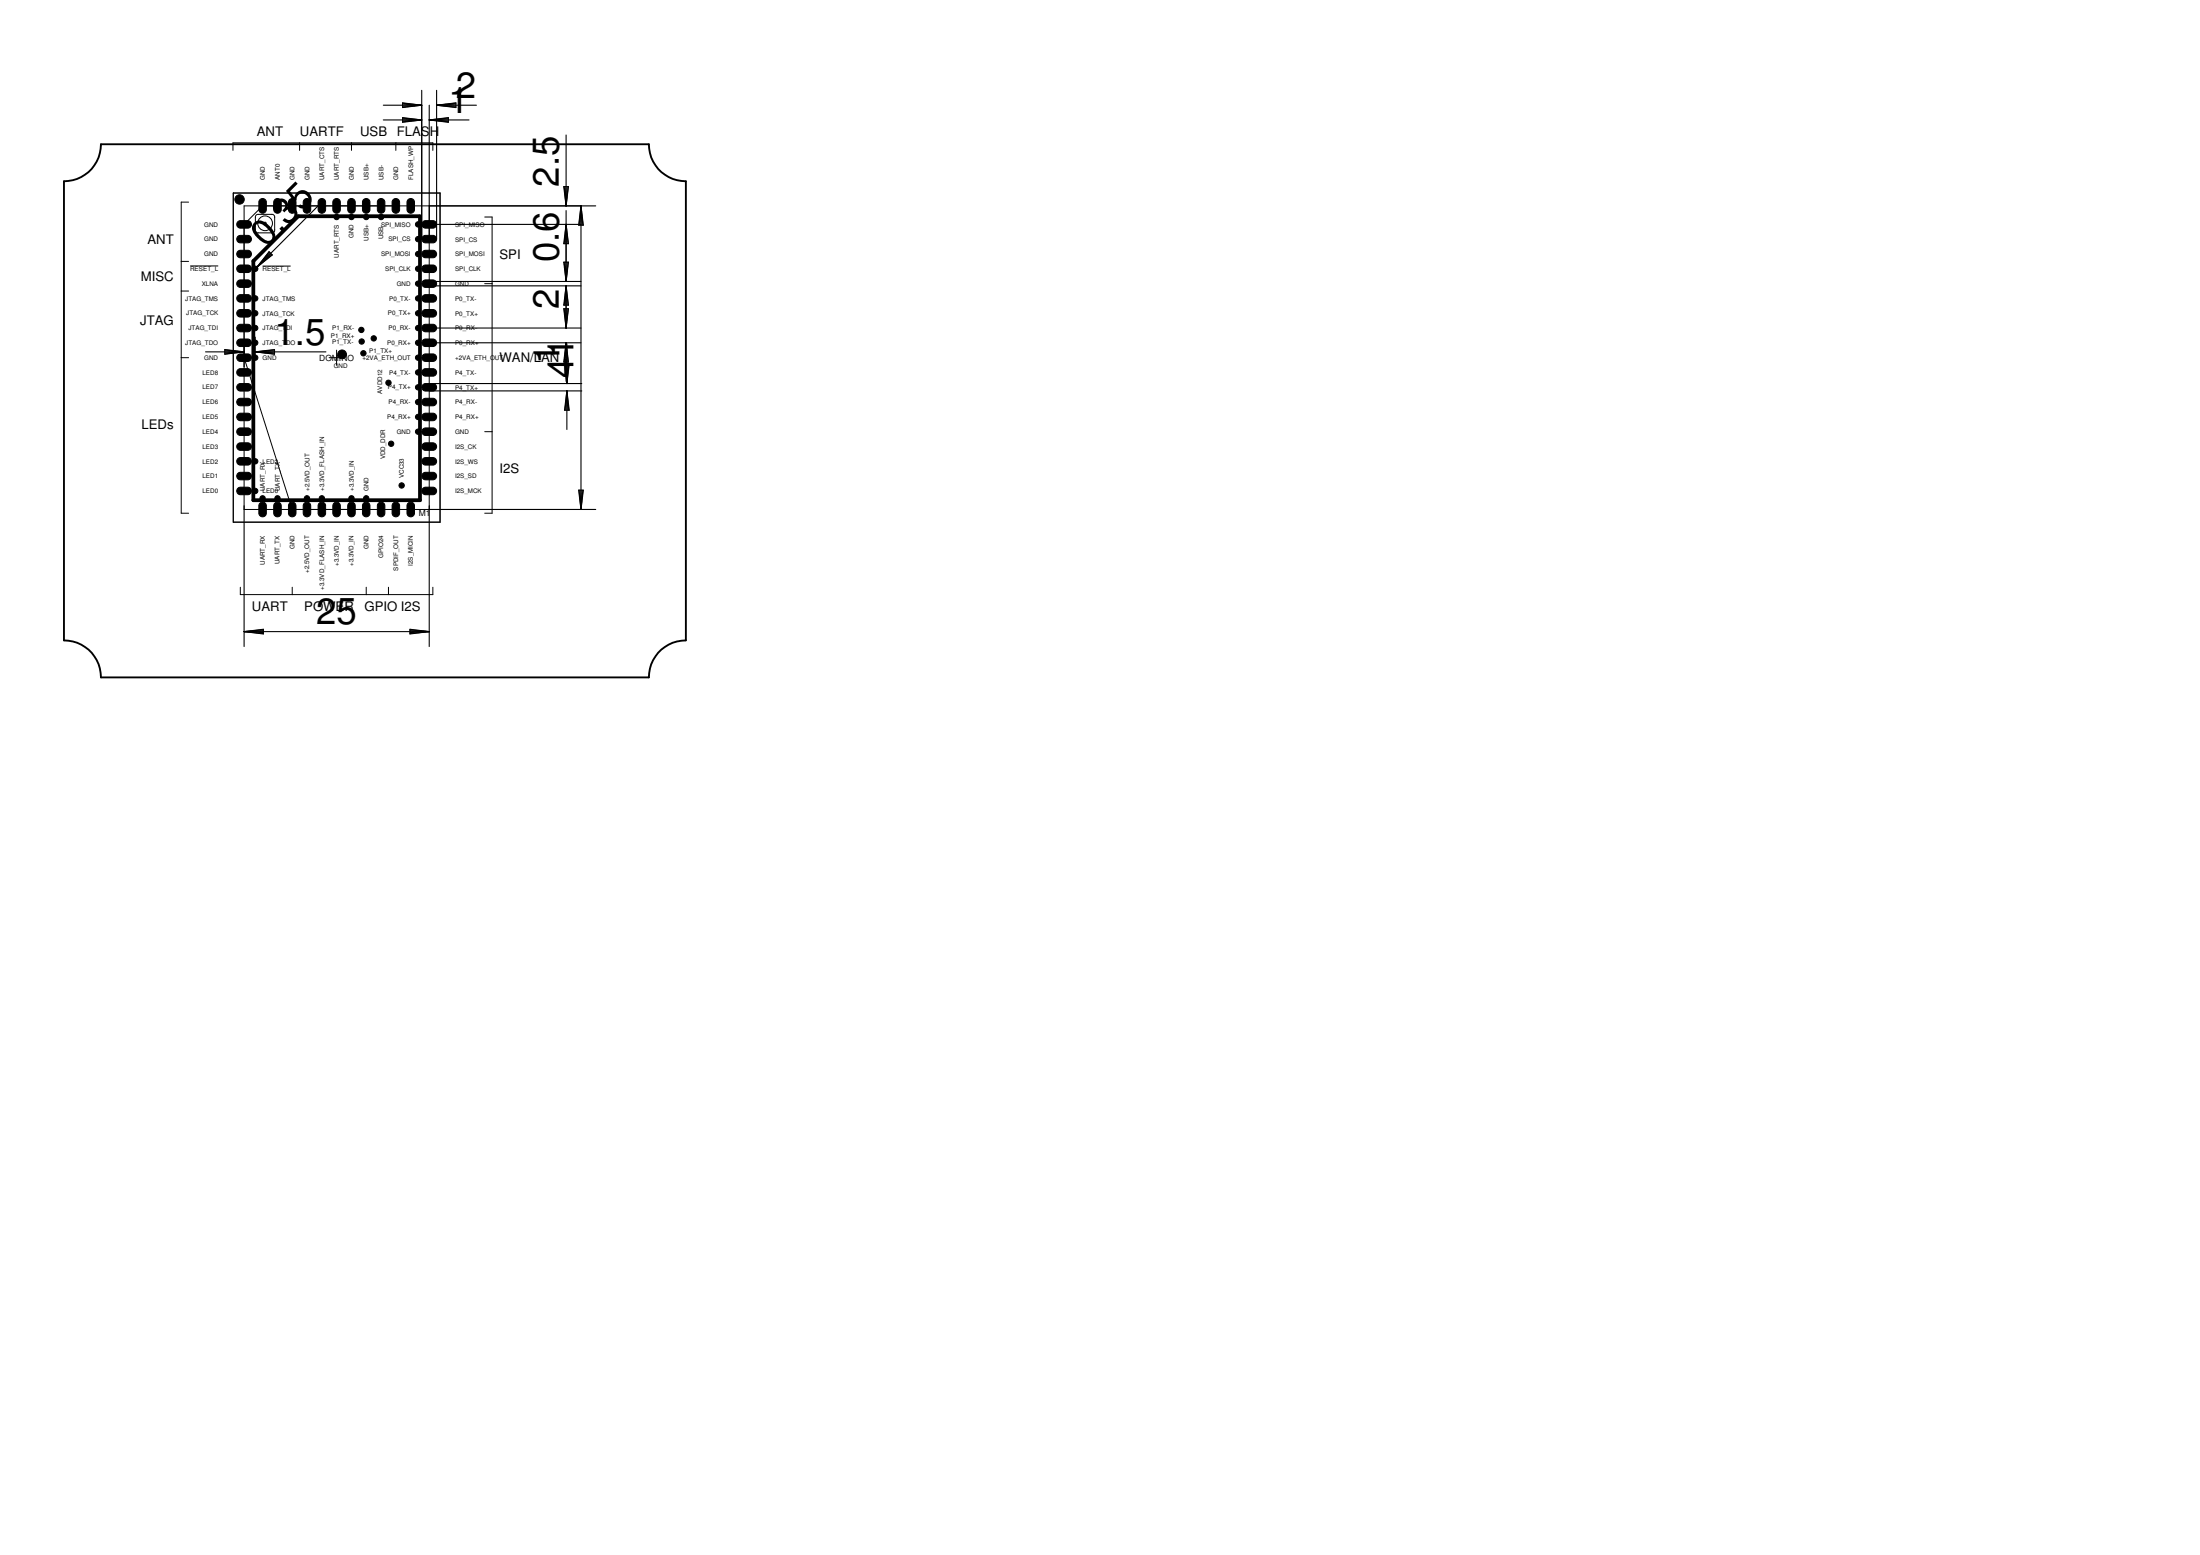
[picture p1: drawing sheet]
<svg xmlns="http://www.w3.org/2000/svg" width="297mm" height="210mm" viewBox="0 0 297 210" stroke-linecap="round" stroke-linejoin="round" font-family="sans-serif">
<g fill="#000" stroke="#000" stroke-width=".14">
<path d="M32.2 29.9l1.3-.1a.51 .51 0 0 1 .5 .5 .51 .51 0 0 1-.5 .5h-1a.51 .51 0 0 1-.5-.4 .51 .51 0 0 1 .2-.5z" fill-rule="evenodd"/>
<path d="M32.2 31.8h1.3a.51 .51 0 0 1 .5 .5 .51 .51 0 0 1-.5 .5h-1a.51 .51 0 0 1-.5-.4 .51 .51 0 0 1 .2-.6z" fill-rule="evenodd"/>
<path d="M32.2 33.9l1.3-.1a.51 .51 0 0 1 .5 .5 .51 .51 0 0 1-.5 .5h-1a.51 .51 0 0 1-.5-.4 .51 .51 0 0 1 .2-.5z" fill-rule="evenodd"/>
<path d="M32.2 35.8h1.3a.51 .51 0 0 1 .5 .5 .51 .51 0 0 1-.5 .5h-1a.51 .51 0 0 1-.5-.4 .51 .51 0 0 1 .2-.6z" fill-rule="evenodd"/>
<path d="M32.2 37.9l1.3-.1a.51 .51 0 0 1 .5 .5 .51 .51 0 0 1-.5 .5h-1a.51 .51 0 0 1-.5-.4 .51 .51 0 0 1 .2-.5z" fill-rule="evenodd"/>
<path d="M35 27a.51 .51 0 0 1 .6-.2 .51 .51 0 0 1 .4 .5v1a.51 .51 0 0 1-.5 .5 .51 .51 0 0 1-.6-.5z" fill-rule="evenodd"/>
<path d="M37 27a.51 .51 0 0 1 .6-.2 .51 .51 0 0 1 .4 .5v1a.51 .51 0 0 1-.5 .5 .51 .51 0 0 1-.5-.5z" fill-rule="evenodd"/>
<path d="M39 27a.51 .51 0 0 1 .6-.2 .51 .51 0 0 1 .4 .5v1a.51 .51 0 0 1-.5 .5 .51 .51 0 0 1-.6-.5z" fill-rule="evenodd"/>
<path d="M41 27a.51 .51 0 0 1 .6-.2 .51 .51 0 0 1 .4 .5v1a.51 .51 0 0 1-.6 .5 .51 .51 0 0 1-.5-.5z" fill-rule="evenodd"/>
<path d="M43 27a.51 .51 0 0 1 .6-.2 .51 .51 0 0 1 .4 .5v1a.51 .51 0 0 1-.5 .5 .51 .51 0 0 1-.6-.5z" fill-rule="evenodd"/>
<path d="M45 27a.51 .51 0 0 1 .6-.2 .51 .51 0 0 1 .4 .5v1a.51 .51 0 0 1-.6 .5 .51 .51 0 0 1-.5-.5z" fill-rule="evenodd"/>
<path d="M47 27a.51 .51 0 0 1 .6-.2 .51 .51 0 0 1 .4 .5v1a.51 .51 0 0 1-.5 .5 .51 .51 0 0 1-.6-.5z" fill-rule="evenodd"/>
<path d="M49 27a.51 .51 0 0 1 .6-.2 .51 .51 0 0 1 .4 .5v1a.51 .51 0 0 1-.6 .5 .51 .51 0 0 1-.5-.5z" fill-rule="evenodd"/>
<path d="M51 27a.51 .51 0 0 1 .6-.2 .51 .51 0 0 1 .4 .5v1a.51 .51 0 0 1-.5 .5 .51 .51 0 0 1-.6-.5z" fill-rule="evenodd"/>
<path d="M53 27a.51 .51 0 0 1 .6-.2 .51 .51 0 0 1 .4 .5v1a.51 .51 0 0 1-.6 .5 .51 .51 0 0 1-.5-.5z" fill-rule="evenodd"/>
<path d="M55 27a.51 .51 0 0 1 .6-.2 .51 .51 0 0 1 .4 .5v1a.51 .51 0 0 1-.5 .5 .51 .51 0 0 1-.6-.5z" fill-rule="evenodd"/>
<path d="M57.2 37.9l1.3-.1a.51 .51 0 0 1 .4 .5 .51 .51 0 0 1-.4 .5h-1a.51 .51 0 0 1-.5-.4 .51 .51 0 0 1 .2-.5z" fill-rule="evenodd"/>
<path d="M57.2 35.8h1.3a.51 .51 0 0 1 .4 .5 .51 .51 0 0 1-.4 .5h-1a.51 .51 0 0 1-.5-.4 .51 .51 0 0 1 .2-.6z" fill-rule="evenodd"/>
<path d="M57.2 33.9l1.3-.1a.51 .51 0 0 1 .4 .5 .51 .51 0 0 1-.4 .5h-1a.51 .51 0 0 1-.5-.4 .51 .51 0 0 1 .2-.5z" fill-rule="evenodd"/>
<path d="M57.2 31.8h1.3a.51 .51 0 0 1 .4 .5 .51 .51 0 0 1-.4 .5h-1a.51 .51 0 0 1-.5-.4 .51 .51 0 0 1 .2-.6z" fill-rule="evenodd"/>
<path d="M57.2 29.9l1.3-.1a.51 .51 0 0 1 .4 .5 .51 .51 0 0 1-.4 .5h-1a.51 .51 0 0 1-.5-.4 .51 .51 0 0 1 .2-.5z" fill-rule="evenodd"/>
<path d="M32.2 39.8h1.3a.51 .51 0 0 1 .5 .5 .51 .51 0 0 1-.5 .5h-1a.51 .51 0 0 1-.5-.4 .51 .51 0 0 1 .2-.6z" fill-rule="evenodd"/>
<path d="M32.2 41.9l1.3-.1a.51 .51 0 0 1 .5 .5 .51 .51 0 0 1-.5 .5h-1a.51 .51 0 0 1-.5-.4 .51 .51 0 0 1 .2-.5z" fill-rule="evenodd"/>
<path d="M32.2 43.8h1.3a.51 .51 0 0 1 .5 .5 .51 .51 0 0 1-.5 .5h-1a.51 .51 0 0 1-.5-.4 .51 .51 0 0 1 .2-.6z" fill-rule="evenodd"/>
<path d="M32.2 45.8h1.3a.51 .51 0 0 1 .5 .5 .51 .51 0 0 1-.5 .5h-1a.51 .51 0 0 1-.5-.4 .51 .51 0 0 1 .2-.6z" fill-rule="evenodd"/>
<path d="M32.2 47.8h1.3a.51 .51 0 0 1 .5 .5 .51 .51 0 0 1-.5 .5h-1a.51 .51 0 0 1-.5-.4 .51 .51 0 0 1 .2-.6z" fill-rule="evenodd"/>
<path d="M32.2 49.8h1.3a.51 .51 0 0 1 .5 .5 .51 .51 0 0 1-.5 .5h-1a.51 .51 0 0 1-.5-.4 .51 .51 0 0 1 .2-.6z" fill-rule="evenodd"/>
<path d="M32.2 51.8h1.3a.51 .51 0 0 1 .5 .5 .51 .51 0 0 1-.5 .5h-1a.51 .51 0 0 1-.5-.4 .51 .51 0 0 1 .2-.6z" fill-rule="evenodd"/>
<path d="M32.2 53.8h1.3a.51 .51 0 0 1 .5 .5 .51 .51 0 0 1-.5 .5h-1a.51 .51 0 0 1-.5-.4 .51 .51 0 0 1 .2-.6z" fill-rule="evenodd"/>
<path d="M32.2 55.8h1.3a.51 .51 0 0 1 .5 .5 .51 .51 0 0 1-.5 .5h-1a.51 .51 0 0 1-.5-.4 .51 .51 0 0 1 .2-.6z" fill-rule="evenodd"/>
<path d="M32.2 57.8h1.3a.51 .51 0 0 1 .5 .5 .51 .51 0 0 1-.5 .5h-1a.51 .51 0 0 1-.5-.4 .51 .51 0 0 1 .2-.6z" fill-rule="evenodd"/>
<path d="M57.2 57.8h1.3a.51 .51 0 0 1 .4 .5 .51 .51 0 0 1-.4 .5h-1a.51 .51 0 0 1-.5-.4 .51 .51 0 0 1 .2-.6z" fill-rule="evenodd"/>
<path d="M57.2 55.8h1.3a.51 .51 0 0 1 .4 .5 .51 .51 0 0 1-.4 .5h-1a.51 .51 0 0 1-.5-.4 .51 .51 0 0 1 .2-.6z" fill-rule="evenodd"/>
<path d="M57.2 53.8h1.3a.51 .51 0 0 1 .4 .5 .51 .51 0 0 1-.4 .5h-1a.51 .51 0 0 1-.5-.4 .51 .51 0 0 1 .2-.6z" fill-rule="evenodd"/>
<path d="M57.2 51.8h1.3a.51 .51 0 0 1 .4 .5 .51 .51 0 0 1-.4 .5h-1a.51 .51 0 0 1-.5-.4 .51 .51 0 0 1 .2-.6z" fill-rule="evenodd"/>
<path d="M57.2 49.8h1.3a.51 .51 0 0 1 .4 .5 .51 .51 0 0 1-.4 .5h-1a.51 .51 0 0 1-.5-.4 .51 .51 0 0 1 .2-.6z" fill-rule="evenodd"/>
<path d="M57.2 47.8h1.3a.51 .51 0 0 1 .4 .5 .51 .51 0 0 1-.4 .5h-1a.51 .51 0 0 1-.5-.4 .51 .51 0 0 1 .2-.6z" fill-rule="evenodd"/>
<path d="M57.2 45.8h1.3a.51 .51 0 0 1 .4 .5 .51 .51 0 0 1-.4 .5h-1a.51 .51 0 0 1-.5-.4 .51 .51 0 0 1 .2-.6z" fill-rule="evenodd"/>
<path d="M57.2 43.8h1.3a.51 .51 0 0 1 .4 .5 .51 .51 0 0 1-.4 .5h-1a.51 .51 0 0 1-.5-.4 .51 .51 0 0 1 .2-.6z" fill-rule="evenodd"/>
<path d="M57.2 41.9l1.3-.1a.51 .51 0 0 1 .4 .5 .51 .51 0 0 1-.4 .5h-1a.51 .51 0 0 1-.5-.4 .51 .51 0 0 1 .2-.5z" fill-rule="evenodd"/>
<path d="M57.2 39.8h1.3a.51 .51 0 0 1 .4 .5 .51 .51 0 0 1-.4 .5h-1a.51 .51 0 0 1-.5-.4 .51 .51 0 0 1 .2-.6z" fill-rule="evenodd"/>
<path d="M32.2 59.8h1.3a.51 .51 0 0 1 .5 .5 .51 .51 0 0 1-.5 .5h-1a.51 .51 0 0 1-.5-.4 .51 .51 0 0 1 .2-.6z" fill-rule="evenodd"/>
<path d="M32.2 61.8h1.3a.51 .51 0 0 1 .5 .5 .51 .51 0 0 1-.5 .5h-1a.51 .51 0 0 1-.5-.4 .51 .51 0 0 1 .2-.6z" fill-rule="evenodd"/>
<path d="M32.2 63.8h1.3a.51 .51 0 0 1 .5 .5 .51 .51 0 0 1-.5 .5h-1a.51 .51 0 0 1-.5-.4 .51 .51 0 0 1 .2-.6z" fill-rule="evenodd"/>
<path d="M32.2 65.8h1.3a.51 .51 0 0 1 .5 .5 .51 .51 0 0 1-.5 .5h-1a.51 .51 0 0 1-.5-.4 .51 .51 0 0 1 .2-.6z" fill-rule="evenodd"/>
<path d="M35 68a.51 .51 0 0 1 .6-.2 .51 .51 0 0 1 .4 .5v1a.51 .51 0 0 1-.5 .5 .51 .51 0 0 1-.6-.5z" fill-rule="evenodd"/>
<path d="M37 68a.51 .51 0 0 1 .6-.2 .51 .51 0 0 1 .4 .5v1a.51 .51 0 0 1-.5 .5 .51 .51 0 0 1-.5-.5z" fill-rule="evenodd"/>
<path d="M39 68a.51 .51 0 0 1 .6-.2 .51 .51 0 0 1 .4 .5v1a.51 .51 0 0 1-.5 .5 .51 .51 0 0 1-.6-.5z" fill-rule="evenodd"/>
<path d="M41 68a.51 .51 0 0 1 .6-.2 .51 .51 0 0 1 .4 .5v1a.51 .51 0 0 1-.6 .5 .51 .51 0 0 1-.5-.5z" fill-rule="evenodd"/>
<path d="M43 68a.51 .51 0 0 1 .6-.2 .51 .51 0 0 1 .4 .5v1a.51 .51 0 0 1-.5 .5 .51 .51 0 0 1-.6-.5z" fill-rule="evenodd"/>
<path d="M45 68a.51 .51 0 0 1 .6-.2 .51 .51 0 0 1 .4 .5v1a.51 .51 0 0 1-.6 .5 .51 .51 0 0 1-.5-.5z" fill-rule="evenodd"/>
<path d="M47 68a.51 .51 0 0 1 .6-.2 .51 .51 0 0 1 .4 .5v1a.51 .51 0 0 1-.5 .5 .51 .51 0 0 1-.6-.5z" fill-rule="evenodd"/>
<path d="M49 68a.51 .51 0 0 1 .6-.2 .51 .51 0 0 1 .4 .5v1a.51 .51 0 0 1-.6 .5 .51 .51 0 0 1-.5-.5z" fill-rule="evenodd"/>
<path d="M51 68a.51 .51 0 0 1 .6-.2 .51 .51 0 0 1 .4 .5v1a.51 .51 0 0 1-.5 .5 .51 .51 0 0 1-.6-.5z" fill-rule="evenodd"/>
<path d="M53 68a.51 .51 0 0 1 .6-.2 .51 .51 0 0 1 .4 .5v1a.51 .51 0 0 1-.6 .5 .51 .51 0 0 1-.5-.5z" fill-rule="evenodd"/>
<path d="M55 68a.51 .51 0 0 1 .6-.2 .51 .51 0 0 1 .4 .5v1a.51 .51 0 0 1-.5 .5 .51 .51 0 0 1-.6-.5z" fill-rule="evenodd"/>
<path d="M57.2 65.8h1.3a.51 .51 0 0 1 .4 .5 .51 .51 0 0 1-.4 .5h-1a.51 .51 0 0 1-.5-.4 .51 .51 0 0 1 .2-.6z" fill-rule="evenodd"/>
<path d="M57.2 63.8h1.3a.51 .51 0 0 1 .4 .5 .51 .51 0 0 1-.4 .5h-1a.51 .51 0 0 1-.5-.4 .51 .51 0 0 1 .2-.6z" fill-rule="evenodd"/>
<path d="M57.2 61.8h1.3a.51 .51 0 0 1 .4 .5 .51 .51 0 0 1-.4 .5h-1a.51 .51 0 0 1-.5-.4 .51 .51 0 0 1 .2-.6z" fill-rule="evenodd"/>
<path d="M57.2 59.8h1.3a.51 .51 0 0 1 .4 .5 .51 .51 0 0 1-.4 .5h-1a.51 .51 0 0 1-.5-.4 .51 .51 0 0 1 .2-.6z" fill-rule="evenodd"/>
<circle cx="32.3" cy="26.9" r=".64"/>
<circle cx="34.5" cy="36.3" r=".36"/>
<circle cx="45.4" cy="29.3" r=".36"/>
<circle cx="47.5" cy="29.3" r=".36"/>
<circle cx="49.4" cy="29.3" r=".36"/>
<circle cx="51.5" cy="29.3" r=".36"/>
<circle cx="56.5" cy="38.3" r=".36"/>
<circle cx="56.5" cy="32.3" r=".36"/>
<circle cx="56.5" cy="36.3" r=".36"/>
<circle cx="56.5" cy="30.3" r=".36"/>
<circle cx="56.5" cy="34.3" r=".36"/>
<circle cx="34.5" cy="46.3" r=".36"/>
<circle cx="34.5" cy="44.3" r=".36"/>
<circle cx="34.5" cy="48.3" r=".36"/>
<circle cx="34.5" cy="42.3" r=".36"/>
<circle cx="34.5" cy="40.3" r=".36"/>
<circle cx="46.2" cy="47.8" r=".59"/>
<circle cx="48.8" cy="44.5" r=".36"/>
<circle cx="48.8" cy="46.1" r=".36"/>
<circle cx="49.1" cy="47.7" r=".36"/>
<circle cx="50.5" cy="45.7" r=".36"/>
<circle cx="52.5" cy="51.7" r=".36"/>
<circle cx="52.8" cy="59.9" r=".36"/>
<circle cx="56.5" cy="46.3" r=".36"/>
<circle cx="56.5" cy="56.3" r=".36"/>
<circle cx="56.5" cy="54.3" r=".36"/>
<circle cx="56.5" cy="52.3" r=".36"/>
<circle cx="56.5" cy="58.3" r=".36"/>
<circle cx="56.5" cy="48.3" r=".36"/>
<circle cx="56.5" cy="44.3" r=".36"/>
<circle cx="56.5" cy="50.3" r=".36"/>
<circle cx="56.5" cy="42.3" r=".36"/>
<circle cx="56.5" cy="40.3" r=".36"/>
<circle cx="34.5" cy="66.3" r=".36"/>
<circle cx="34.5" cy="62.3" r=".36"/>
<circle cx="35.5" cy="67.3" r=".36"/>
<circle cx="37.5" cy="67.3" r=".36"/>
<circle cx="41.4" cy="67.3" r=".36"/>
<circle cx="43.5" cy="67.3" r=".36"/>
<circle cx="47.5" cy="67.3" r=".36"/>
<circle cx="49.4" cy="67.3" r=".36"/>
<circle cx="54.2" cy="65.5" r=".36"/>
</g>
<g fill="none" stroke="#000" stroke-width=".14">
<path d="M40.4 19.3v1M47.5 19.3v1M53.4 19.3v1M24.5 35.3h1M24.5 39.3h1M25.5 27.3h-1v42h1M25.7 35.9h3.8M31.5 20.3v-1h26.9v1M31.5 26.1h27.9v44.4h-27.9zM33 32h.1a.3 .3 0 0 1 .1 .4 .3 .3 0 0 1-.2 .2M33 34a.3 .3 0 0 1 .3 .3 .3 .3 0 0 1-.3 .3M33 36a.3 .3 0 0 1 .3 .3 .3 .3 0 0 1-.3 .3"/>
<path d="M33 38a.3 .3 0 0 1 .3 .3 .3 .3 0 0 1-.3 .3M33 40a.3 .3 0 0 1 .3 .3 .3 .3 0 0 1-.3 .3M34.5 29.1l.3-.2 2.1 .1 .2 .2v2l-.2 .2h-2.3l-.1-.2zM35.5 35.9h3.7M35.8 27.8a.3 .3 0 0 1-.3 .3 .3 .3 0 0 1-.3-.3h-2.2v2.2a.3 .3 0 0 1 .3 .3 .3 .3 0 0 1-.3 .3M37.1 27.8a.31 .31 0 0 0 .4 .3 .31 .31 0 0 0 .3-.3M39.2 27.8a.3 .3 0 0 0 .3 .3 .3 .3 0 0 0 .3-.3M41.1 27.8a.31 .31 0 0 0 .4 .3 .31 .31 0 0 0 .3-.3M43.2 27.8a.3 .3 0 0 0 .3 .3 .3 .3 0 0 0 .3-.3M45.1 27.8l.1 .1a.3 .3 0 0 0 .3 .2 .3 .3 0 0 0 .3-.3M47.2 27.8a.3 .3 0 0 0 .3 .3 .3 .3 0 0 0 .3-.3M49.1 27.8a.3 .3 0 0 0 .3 .3 .3 .3 0 0 0 .3-.3"/>
<path d="M51.2 27.8a.3 .3 0 0 0 .3 .3 .3 .3 0 0 0 .3-.3M53.1 27.8a.3 .3 0 0 0 .3 .3 .3 .3 0 0 0 .3-.3h1.4a.31 .31 0 0 0 .3 .3 .31 .31 0 0 0 .4-.3h2.2v2.2a.3 .3 0 0 0-.3 .3 .3 .3 0 0 0 .3 .3v1.4h-.2a.3 .3 0 0 0-.1 .4 .3 .3 0 0 0 .3 .2v1.4a.3 .3 0 0 0-.3 .3 .3 .3 0 0 0 .3 .3v1.4a.3 .3 0 0 0-.3 .3 .3 .3 0 0 0 .3 .3v1.4a.3 .3 0 0 0-.3 .3 .3 .3 0 0 0 .3 .3v1.4a.3 .3 0 0 0-.3 .3 .3 .3 0 0 0 .3 .3v1.4a.31 .31 0 0 0-.4 .3 .31 .31 0 0 0 .4 .3v1.4a.3 .3 0 0 0-.3 .3 .3 .3 0 0 0 .3 .3v1.4a.31 .31 0 0 0-.4 .3 .31 .31 0 0 0 .4 .3v1.4a.3 .3 0 0 0-.3 .3 .3 .3 0 0 0 .3 .3v1.4a.31 .31 0 0 0-.4 .3 .31 .31 0 0 0 .4 .3v1.4a.3 .3 0 0 0-.3 .3 .3 .3 0 0 0 .3 .3v1.4a.3 .3 0 0 0-.3 .3 .3 .3 0 0 0 .3 .3v1.4a.3 .3 0 0 0-.3 .3 .3 .3 0 0 0 .3 .3v1.4a.3 .3 0 0 0-.3 .3 .3 .3 0 0 0 .3 .3v1.4a.31 .31 0 0 0-.4 .3 .31 .31 0 0 0 .4 .3v1.4a.3 .3 0 0 0-.3 .3 .3 .3 0 0 0 .3 .3v1.4a.31 .31 0 0 0-.4 .3 .31 .31 0 0 0 .4 .3v1.4a.3 .3 0 0 0-.3 .3 .3 .3 0 0 0 .3 .3v2.2h-2.2a.31 .31 0 0 0-.4-.3 .31 .31 0 0 0-.3 .3h-1.4a.3 .3 0 0 0-.3-.3 .3 .3 0 0 0-.3 .3h-1.3a.3 .3 0 0 0-.3-.3 .3 .3 0 0 0-.3 .3h-1.5a.3 .3 0 0 0-.3-.3 .3 .3 0 0 0-.3 .3M53.4 27.8h-17.9l-2.5 2.5v18l6.5 20.5h9.9M65.4 29.3h1v40h-1M65.4 38.3h1M24.5 48.3h1M33 42a.31 .31 0 0 1 .3 .3 .31 .31 0 0 1-.3 .3M33 44a.3 .3 0 0 1 .3 .3 .3 .3 0 0 1-.3 .3M33 46a.31 .31 0 0 1 .3 .3 .31 .31 0 0 1-.3 .3M33 48a.3 .3 0 0 1 .3 .3 .3 .3 0 0 1-.3 .3v1.4a.31 .31 0 0 1 .3 .3 .31 .31 0 0 1-.3 .3v1.4a.3 .3 0 0 1 .3 .3 .3 .3 0 0 1-.3 .3v1.4a.3 .3 0 0 1 .3 .3 .3 .3 0 0 1-.3 .3v1.4a.3 .3 0 0 1 .3 .3 .3 .3 0 0 1-.3 .3v1.4a.3 .3 0 0 1 .3 .3 .3 .3 0 0 1-.3 .3v1.4a.31 .31 0 0 1 .3 .3 .31 .31 0 0 1-.3 .3v1.4a.3 .3 0 0 1 .3 .3 .3 .3 0 0 1-.3 .3v1.4a.31 .31 0 0 1 .3 .3 .31 .31 0 0 1-.3 .3v1.4a.3 .3 0 0 1 .3 .3 .3 .3 0 0 1-.3 .3v2.2h2.2a.3 .3 0 0 1 .3-.3 .3 .3 0 0 1 .3 .3h1.3a.31 .31 0 0 1 .4-.3 .31 .31 0 0 1 .3 .3h1.4a.3 .3 0 0 1 .3-.3 .3 .3 0 0 1 .3 .3M44.4 48.3h2.1M45.4 47.3v2"/>
<path d="M65.4 58.3h1M32.4 79.3v1h26v-1M39.5 79.3v1M41.1 68.8a.31 .31 0 0 1 .4-.3 .31 .31 0 0 1 .3 .3M43.2 68.8a.3 .3 0 0 1 .3-.3 .3 .3 0 0 1 .3 .3M45.1 68.8l.1-.2a.3 .3 0 0 1 .3-.1 .3 .3 0 0 1 .3 .3M47.2 68.8a.3 .3 0 0 1 .3-.3 .3 .3 0 0 1 .3 .3M49.4 79.3v1M52.5 79.3v1"/>
<circle cx="35.8" cy="30.1" r=".99"/>
<circle cx="35.8" cy="30.1" r=".15"/>
</g>
<path d="M56.6 29.2h-16.3l-6.1 6v32.3h22.5v-38.3" fill="none" stroke="#000" stroke-width=".51"/>
<path d="M8.6 24.5a5 5 0 0 0 5-5h74a5 5 0 0 0 5 5v61.9a5 5 0 0 0-5 5h-74a5 5 0 0 0-5-5z" fill="none" stroke="#000" stroke-width=".25"/>
<g fill="none" stroke="#000" stroke-width=".15">
<path d="M51.8 14.2h5.1M51.8 16.2h5.1M54.4 13.9l2.5 .3-2.5 .3zM54.4 15.9l2.5 .3-2.5 .3zM54.4 14.1l2.5 .1M54.4 13.9l2.5 .3M54.4 16.1l2.5 .1M54.4 15.9l2.5 .3M56.9 12.2v20.1M56.9 14.2l-2.5 .1M56.9 14.2l-2.5 .3M56.9 16.2l-2.5 .1"/>
<path d="M56.9 16.2l-2.5 .2M58 14.2v18.1M58 16.2h5.3M58 16.2l2.5-.3v.6zM58 16.2l2.5 .1M58 16.2l2.5 .2M58.9 12.2v20.1M58.9 14.2h5.4M58.9 14.2l2.7-.3v.6zM58.9 14.2l2.7 .1M58.9 14.2l2.7 .3M60.5 16.1l-2.5 .1"/>
<path d="M60.5 15.9l-2.5 .3M61.6 14.1l-2.7 .1M61.6 13.9l-2.7 .3M76.4 18.2v9.6M34.1 36.3h.7M34.5 36v.6M36.3 34l.5 .4-2.1 1.6zM36.4 34l-1.7 2M36.4 34.1l-1.7 1.9M36.6 34.3l-1.9 1.7M36.7 34.4l-2 1.6M43.4 27.3l-8.7 8.7"/>
<path d="M58 27.8h22.4M58 30.3h20.4M58 38h20.4M58 38.6h20.4M76.1 25.2h.7l-.4 2.6zM76.1 35.4h.7l-.4 2.6zM76.2 25.2l.2 2.6M76.2 35.4l.2 2.6M76.3 25.2l.1 2.6M76.3 35.4l.1 2.6M76.4 28.4v9.6M76.4 38.6v5.7"/>
<path d="M76.4 30.3l.4 2.6h-.7zM76.4 30.3l-.1 2.6M76.4 30.3l.2 2.6M76.4 30.3l-.2 2.6M76.4 30.3l.3 2.6M76.4 38.6l.4 2.6h-.7zM76.4 38.6l-.1 2.6M76.4 38.6l.2 2.6M76.4 38.6l-.2 2.6M76.4 38.6l.3 2.6M76.6 25.2l-.2 2.6M76.6 35.4l-.2 2.6"/>
<path d="M76.7 25.2l-.3 2.6M76.7 35.4l-.3 2.6M78.4 27.8v41M78.4 27.8l.4 2.6h-.7zM78.4 27.8l-.1 2.6M78.4 27.8l.2 2.6M78.4 27.8l-.2 2.6M78.4 27.8l.3 2.6M27.7 47.5h5.3M30.4 47.2l2.6 .3-2.6 .3zM30.4 47.4l2.6 .1M30.4 47.2l2.6 .3"/>
<path d="M33 46.7v2.8M33 47.5l-2.6 .1M33 47.5l-2.6 .3M34.5 45.5v2.8M34.5 47.5h9.5M34.5 47.5l2.6-.3v.6zM34.5 47.5l2.6 .1M34.5 47.5l2.6 .3M37.1 47.4l-2.6 .1M37.1 47.2l-2.6 .3M58 44.3h20.4M58 46.3h20.4"/>
<path d="M58 52.8h20.5M58 51.8h20.5M76.1 41.7h.7l-.4 2.6zM76.2 41.7l.2 2.6M76.2 49.2h.7l-.4 2.6zM76.3 49.2l.2 2.6M76.3 41.7l.1 2.6M76.4 49.2l.1 2.6M76.4 46.3v5.2M76.4 46.3l.4 2.6h-.7zM76.4 46.3l-.1 2.6M76.4 46.3l.2 2.6"/>
<path d="M76.4 46.3l-.2 2.6M76.4 46.3l.3 2.6M76.5 46.4v5.4M76.5 52.8v5.2M76.5 52.8l.4 2.6h-.7zM76.5 52.8l-.1 2.6M76.5 52.8l.2 2.6M76.5 52.8l-.2 2.6M76.5 52.8l.3 2.6M76.6 41.7l-.2 2.6M76.7 49.2l-.2 2.6M76.7 41.7l-.3 2.6"/>
<path d="M76.8 49.2l-.3 2.6M33 68.3v19M58 68.3v19M58 68.8h22.4M78.1 66.2h.7l-.4 2.6zM78.2 66.2l.2 2.6M78.3 66.2l.1 2.6M78.6 66.2l-.2 2.6M78.7 66.2l-.3 2.6M33 85.3h25M33 85.3l2.6-.4v.7zM33 85.3l2.6 .1"/>
<path d="M33 85.3l2.6 .2M35.6 85.1l-2.6 .2M35.6 85l-2.6 .3M55.4 84.9l2.6 .4-2.6 .3zM55.4 85.1l2.6 .2M55.4 85l2.6 .3M58 85.3l-2.6 .1M58 85.3l-2.6 .2"/>
</g>
<g font-size="4.9">
<text x="60.5" y="15.2">1</text>
<text x="61.5" y="13.2">2</text>
<text x="75.4" y="25.2" transform="rotate(-90 75.4 25.2)">2.5</text>
<text x="35.8" y="33.5" transform="rotate(-45 35.8 33.5)">0.35</text>
<text x="75.4" y="35.4" transform="rotate(-90 75.4 35.4)">0.6</text>
<text x="75.4" y="41.7" transform="rotate(-90 75.4 41.7)">2</text>
<text x="37.1" y="46.5">1.5</text>
<text x="75.5" y="49.2" transform="rotate(-90 75.5 49.2)">1</text>
<text x="77.4" y="51.1" transform="rotate(-90 77.4 51.1)">41</text>
<text x="42.7" y="84.3">25</text>
</g>
<g font-size="1.8">
<text x="34.7" y="18.3">ANT</text>
<text x="40.5" y="18.3">UARTF</text>
<text x="48.6" y="18.3">USB</text>
<text x="53.6" y="18.3">FLAS</text>
<text x="58" y="18.3">H</text>
<text x="19.9" y="32.9">ANT</text>
<text x="67.4" y="34.9">SPI</text>
<text x="19" y="37.9">MISC</text>
<text x="18.9" y="43.9">JTAG</text>
<text x="67.4" y="48.9">WAN/LAN</text>
<text x="19.1" y="57.9">LEDs</text>
<text x="67.4" y="63.9">I2S</text>
<text x="34" y="82.5">UART</text>
<text x="41.1" y="82.5">POWER</text>
<text x="49.2" y="82.5">GPIO I2S</text>
</g>
<g font-size="1.1">
<text x="43.1" y="48.7">DOM</text>
<text x="45.8" y="48.7">INO</text>
<text x="56.6" y="69.6">M1</text>
</g>
<g font-size=".8">
<text x="35.8" y="24.3" transform="rotate(-90 35.8 24.3)">GND</text>
<text x="37.8" y="24.3" transform="rotate(-90 37.8 24.3)">ANT0</text>
<text x="39.8" y="24.3" transform="rotate(-90 39.8 24.3)">GND</text>
<text x="41.8" y="24.3" transform="rotate(-90 41.8 24.3)">GND</text>
<text x="43.8" y="24.3" transform="rotate(-90 43.8 24.3)">UART_CTS</text>
<text x="45.8" y="24.3" transform="rotate(-90 45.8 24.3)">UART_RTS</text>
<text x="47.8" y="24.3" transform="rotate(-90 47.8 24.3)">GND</text>
<text x="49.8" y="24.3" transform="rotate(-90 49.8 24.3)">USB+</text>
<text x="51.8" y="24.3" transform="rotate(-90 51.8 24.3)">USB-</text>
<text x="53.8" y="24.3" transform="rotate(-90 53.8 24.3)">GND</text>
<text x="55.8" y="24.3" transform="rotate(-90 55.8 24.3)">FLASH_WP</text>
<text x="27.6" y="34.6">GND</text>
<text x="27.6" y="32.6">GND</text>
<text x="27.6" y="30.6">GND</text>
<text x="45.7" y="34.8" transform="rotate(-90 45.7 34.8)">UART_RTS</text>
<text x="47.7" y="32.2" transform="rotate(-90 47.7 32.2)">GND</text>
<text x="49.7" y="32.5" transform="rotate(-90 49.7 32.5)">USB+</text>
<text x="51.4" y="34.6">SPI_MOSI</text>
<text x="51.4" y="30.6">SPI_MISO</text>
<text x="51.7" y="32.3" transform="rotate(-90 51.7 32.3)">USB-</text>
<text x="52.4" y="32.6">SPI_CS</text>
<text x="61.4" y="34.6">SPI_MOSI</text>
<text x="61.4" y="32.6">SPI_CS</text>
<text x="61.4" y="30.6">SPI_MISO</text>
<text x="25" y="40.6">JTAG_TMS</text>
<text x="25.7" y="36.6">RESET_L</text>
<text x="27.2" y="38.6">XLNA</text>
<text x="35.5" y="40.6">JTAG_TMS</text>
<text x="35.5" y="36.6">RESET_L</text>
<text x="52" y="36.6">SPI_CLK</text>
<text x="52.5" y="40.6">P0_TX-</text>
<text x="53.6" y="38.6">GND</text>
<text x="61.4" y="38.6">GND</text>
<text x="61.4" y="40.6">P0_TX-</text>
<text x="61.4" y="36.6">SPI_CLK</text>
<text x="25" y="46.6">JTAG_TDO</text>
<text x="25.1" y="42.6">JTAG_TCK</text>
<text x="25.4" y="44.6">JTAG_TDI</text>
<text x="35.5" y="42.6">JTAG_TCK</text>
<text x="35.5" y="44.6">JTAG_TDI</text>
<text x="35.5" y="46.6">JTAG_TDO</text>
<text x="44.7" y="45.6">P1_RX+</text>
<text x="44.9" y="46.5">P1_TX-</text>
<text x="44.9" y="44.6">P1_RX-</text>
<text x="49.9" y="47.6">P1_TX+</text>
<text x="52.3" y="46.6">P0_RX+</text>
<text x="52.4" y="42.6">P0_TX+</text>
<text x="52.5" y="44.6">P0_RX-</text>
<text x="61.4" y="46.6">P0_RX+</text>
<text x="61.4" y="44.6">P0_RX-</text>
<text x="61.4" y="42.6">P0_TX+</text>
<text x="27.3" y="50.6">LED8</text>
<text x="27.3" y="52.6">LED7</text>
<text x="27.6" y="48.6">GND</text>
<text x="35.5" y="48.6">GND</text>
<text x="45.1" y="49.7">GND</text>
<text x="49" y="48.6">+2VA_ETH_OUT</text>
<text x="51.6" y="53.2" transform="rotate(-90 51.6 53.2)">AVDD12</text>
<text x="52.4" y="52.6">P4_TX+</text>
<text x="52.5" y="50.6">P4_TX-</text>
<text x="61.4" y="52.6">P4_TX+</text>
<text x="61.4" y="50.6">P4_TX-</text>
<text x="61.4" y="48.6">+2VA_ETH_OUT</text>
<text x="27.3" y="54.6">LED6</text>
<text x="27.3" y="56.6">LED5</text>
<text x="27.3" y="58.6">LED4</text>
<text x="52.3" y="56.6">P4_RX+</text>
<text x="52.5" y="54.6">P4_RX-</text>
<text x="53.6" y="58.6">GND</text>
<text x="61.4" y="58.6">GND</text>
<text x="61.4" y="56.6">P4_RX+</text>
<text x="61.4" y="54.6">P4_RX-</text>
<text x="27.3" y="60.6">LED3</text>
<text x="27.3" y="62.6">LED2</text>
<text x="27.3" y="64.6">LED1</text>
<text x="35.5" y="62.6">LED2</text>
<text x="52" y="62" transform="rotate(-90 52 62)">VDD_DDR</text>
<text x="54.5" y="64.5" transform="rotate(-90 54.5 64.5)">VCC33</text>
<text x="61.4" y="64.6">I2S_SD</text>
<text x="61.4" y="62.6">I2S_WS</text>
<text x="61.4" y="60.6">I2S_CK</text>
<text x="27.3" y="66.6">LED0</text>
<text x="35.5" y="66.6">LED0</text>
<text x="35.8" y="66.3" transform="rotate(-90 35.8 66.3)">UART_RX</text>
<text x="37.8" y="66.3" transform="rotate(-90 37.8 66.3)">UART_TX</text>
<text x="41.8" y="66.3" transform="rotate(-90 41.8 66.3)">+2.5VD_OUT</text>
<text x="43.8" y="66.3" transform="rotate(-90 43.8 66.3)">+3.3VD_FLASH_IN</text>
<text x="47.8" y="66.3" transform="rotate(-90 47.8 66.3)">+3.3VD_IN</text>
<text x="49.8" y="66.3" transform="rotate(-90 49.8 66.3)">GND</text>
<text x="61.4" y="66.6">I2S_MCK</text>
<text x="35.8" y="76.2" transform="rotate(-90 35.8 76.2)">UART_RX</text>
<text x="37.8" y="76.1" transform="rotate(-90 37.8 76.1)">UART_TX</text>
<text x="39.8" y="74.2" transform="rotate(-90 39.8 74.2)">GND</text>
<text x="41.7" y="77.3" transform="rotate(-90 41.7 77.3)">+2.5VD_OUT</text>
<text x="45.7" y="76.4" transform="rotate(-90 45.7 76.4)">+3.3VD_IN</text>
<text x="47.7" y="76.4" transform="rotate(-90 47.7 76.4)">+3.3VD_IN</text>
<text x="49.7" y="74.2" transform="rotate(-90 49.7 74.2)">GND</text>
<text x="51.7" y="75.3" transform="rotate(-90 51.7 75.3)">GPIO24</text>
<text x="53.7" y="77" transform="rotate(-90 53.7 77)">SPDIF_OUT</text>
<text x="55.7" y="76.4" transform="rotate(-90 55.7 76.4)">I2S_MICIN</text>
<text x="43.7" y="79.6" transform="rotate(-90 43.7 79.6)">+3.3VD_FLASH_IN</text>
</g>
</svg>
